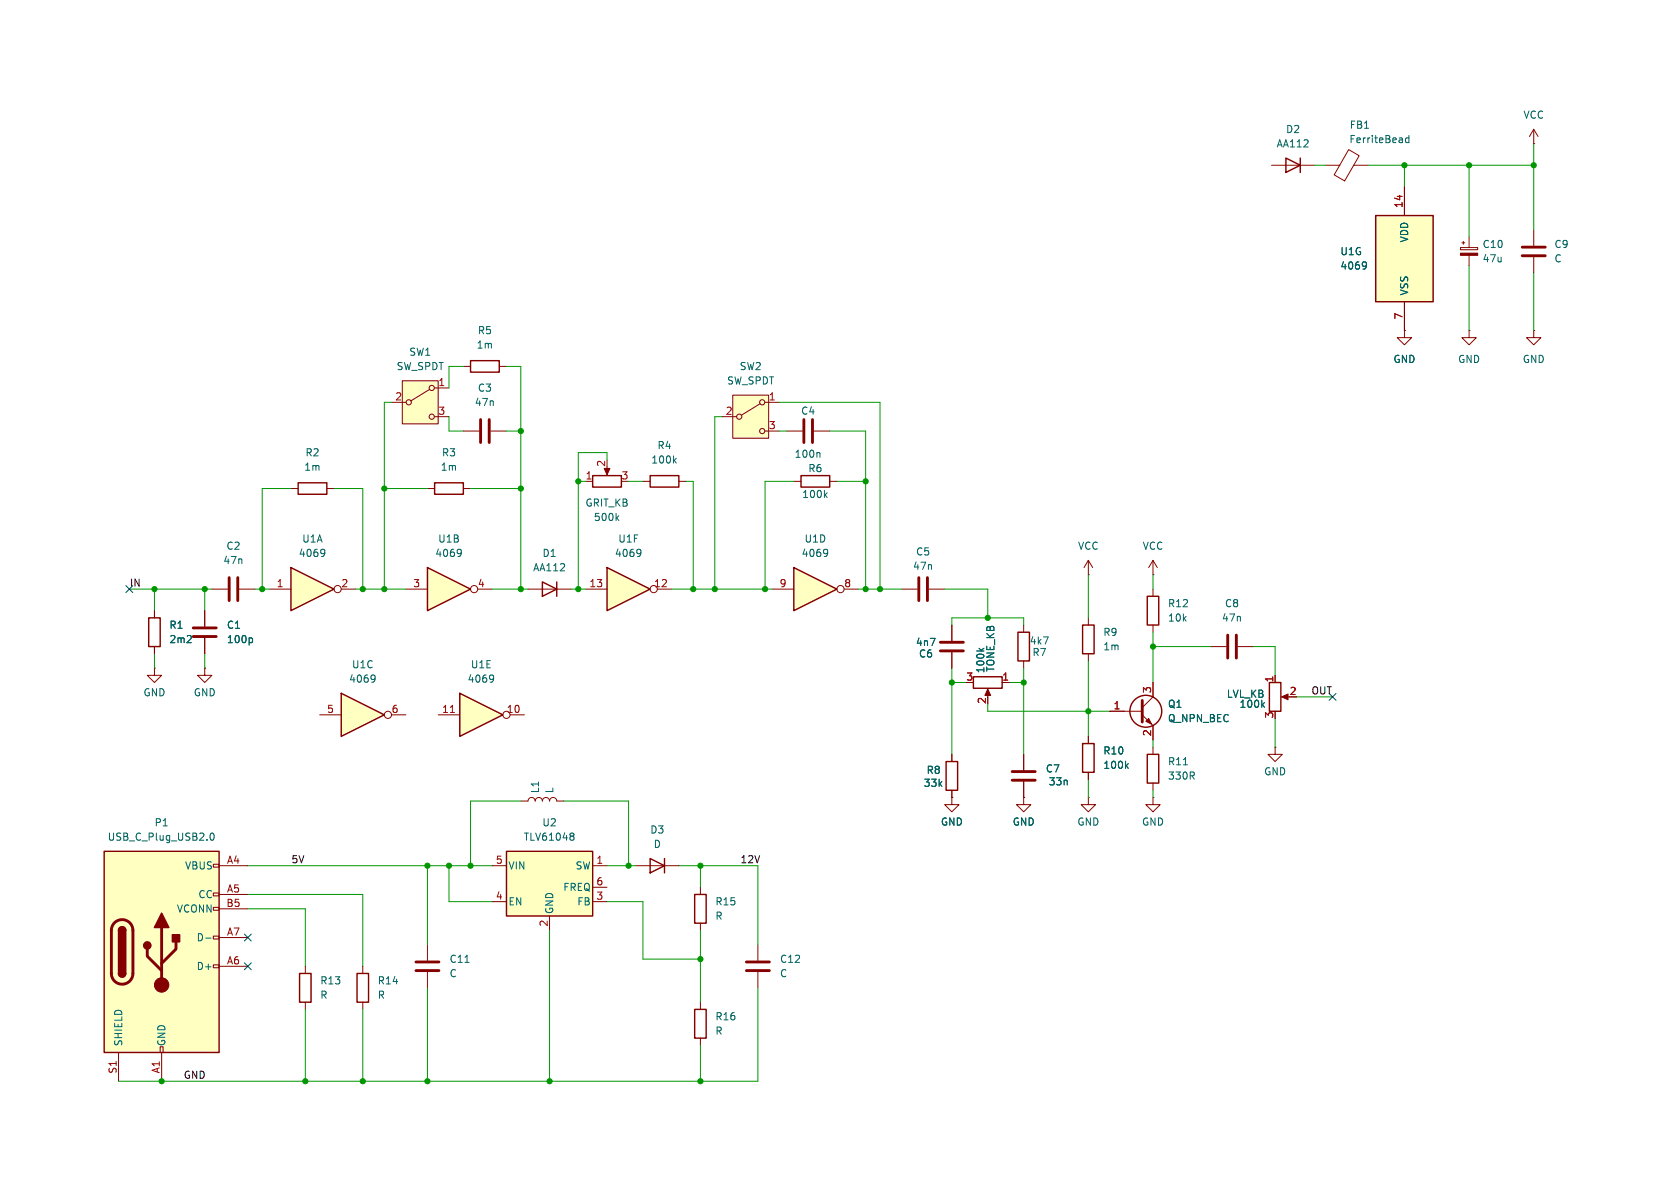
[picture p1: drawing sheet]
<svg xmlns="http://www.w3.org/2000/svg" width="297mm" height="210mm" viewBox="0 0 297 210" stroke-linecap="round" stroke-linejoin="round" font-family="sans-serif">
<path d="M172.1 119.6h5.1v2.1h-5.1zM191.4 110.5h2v5.1h-2zM114.9 151.8l2.6 1.2-2.6 1.3zM117.5 151.8v2.5" fill="none" stroke="#840000" stroke-width=".25"/>
<path d="M159.4 104.1h2.8M164.2 104.1h2.8M192.4 109.2v1.3M192.4 115.6v1.2M174.6 122.2v1M177.2 120.7h1.2M92.1 141.6h1.2a.64 .64 0 0 1 .7-.6 .64 .64 0 0 1 .6 .6 .64 .64 0 0 1 .6-.6 .64 .64 0 0 1 .7 .6 .64 .64 0 0 1 .6-.6 .64 .64 0 0 1 .7 .6 .64 .64 0 0 1 .6-.6 .64 .64 0 0 1 .6 .6h1.3M112.4 153h7.6M75.6 167v2.8M75.6 171.8v2.8" fill="none" stroke="#840000" stroke-width=".18"/>
<path d="M174.6 121.8l.5 1.1h-1z" fill="#840000" stroke="#840000" stroke-width=".18"/>
<path d="M173.1 114.6l.5 .5M173.9 114.6l-.4 .4M82.2 170.1h.7" fill="none" stroke="#006464" stroke-width=".18"/>
<path d="M162.4 102.1v4.1M164 102.1v4.1M73.5 170.1h4.1M73.5 171.6h4.1" fill="none" stroke="#840000" stroke-width=".51"/>
<path d="M107.3 100.3l7.6 3.8-7.6 3.9z" fill="#ffffc2"/>
<path d="M107.3 100.3l7.6 3.8-7.6 3.9z" fill="none" stroke="#840000" stroke-width=".25"/>
<g fill="none" stroke="#840000" stroke-width=".18">
<path d="M103.5 104.1h3.8M116.2 104.1h2.5"/>
<circle cx="115.6" cy="104.1" r=".63"/>
</g>
<path d="M113.1 97.1l.1 .1a1.03 1.03 0 0 1-.1 1.1M113.3 97.6l-.2 .3" fill="none" stroke="#006464" stroke-width=".18"/>
<path d="M129.5 69.9h6.4v7.6h-6.4z" fill="#ffffc2"/>
<g fill="none" stroke="#840000" stroke-width=".18">
<path d="M81.9 76.2h2.8M86.7 76.2h2.8M127.6 73.7h2.6M129.5 69.9h6.4v7.6h-6.4zM134.4 71.4l-3.3 2M135.3 71.1h2.5M135.3 76.2h2.5M139.1 76.2h2.8M143.9 76.2h2.8M75.6 86.4h1.2M81.9 86.4h1.3M103.5 85.1h1.3"/>
<path d="M107.3 82.6v1M113.7 85.1h1.2M120 85.1h1.3M140.3 85.1h1.3M146.7 85.1h1.3M93.3 104.1h7.7M168.3 110.5v2.8M168.3 115.3v2.8M181 110.5v1.3M181 116.8v1.3M168.3 133.4v1.2M168.3 139.7v1.3"/>
<path d="M181 133.4v2.7M181 138.2v2.8M192.4 130.2v1.2M192.4 136.5v1.3M181 141v1.2h1.2l-1.2 1.3-1.3-1.3h1.3M181 141h.1M192.4 141v1.2h1.3l-1.3 1.3-1.3-1.3h1.3M192.4 141h.1M203.8 141v1.2h1.3l-1.3 1.3-1.2-1.3h1.2M203.8 141h.1M123.8 177.2v1.2M134 167v2.8"/>
<path d="M134 171.8v2.8M123.8 183.5v1.3"/>
<circle cx="130.7" cy="73.7" r=".46"/>
<circle cx="134.7" cy="71.1" r=".46"/>
<circle cx="134.7" cy="76.2" r=".46"/>
</g>
<path d="M76.8 85.3h5.1v2.1h-5.1zM104.8 84.1h5.1v2h-5.1zM114.9 84.1h5.1v2h-5.1zM141.6 84.1h5.1v2h-5.1zM95.9 102.9l2.5 1.2-2.5 1.3zM98.4 102.9v2.5M180 111.8h2v5h-2zM167.3 134.6h2v5.1h-2zM191.4 131.4h2v5.1h-2zM122.8 178.4h2v5.1h-2z" fill="none" stroke="#840000" stroke-width=".25"/>
<path d="M144.8 80l.2 .2v.6M109 91.5l.4 .5M109.4 91.2l-.5 .5M119.2 81.4l.4 .5M119.6 81l-.5 .5M145.9 87.5l.3 .5M146.2 87.1l-.5 .5M199.1 135.4l.4 .4M199.5 135l-.5 .5" fill="none" stroke="#006464" stroke-width=".18"/>
<path d="M85 74.2v4M86.5 74.2v4M142.1 74.2v4M143.6 74.2v4M166.2 113.5h4.1M166.2 115.1h4.1M178.9 136.4h4.1M178.9 137.9h4.1M132 170.1h4M132 171.6h4" fill="none" stroke="#840000" stroke-width=".51"/>
<path d="M106.8 82.8h1l-.5 1.1z" fill="#840000" stroke="#840000" stroke-width=".18"/>
<path d="M75.6 100.3l7.6 3.8-7.6 3.9z" fill="#ffffc2"/>
<path d="M75.6 100.3l7.6 3.8-7.6 3.9z" fill="none" stroke="#840000" stroke-width=".25"/>
<g fill="none" stroke="#840000" stroke-width=".18">
<path d="M71.8 104.1h3.8M84.5 104.1h2.5M168.3 141v1.2h1.2l-1.2 1.3-1.3-1.3h1.3M168.3 141h.1"/>
<circle cx="83.8" cy="104.1" r=".63"/>
</g>
<path d="M81.3 97.1l.2 .1a1.03 1.03 0 0 1-.2 1.1M81.6 97.6l-.3 .3" fill="none" stroke="#006464" stroke-width=".18"/>
<path d="M89.5 150.5h15.3v11.4h-15.3z" fill="#ffffc2"/>
<path d="M89.5 150.5h15.3v11.4h-15.3z" fill="none" stroke="#840000" stroke-width=".25"/>
<path d="M87 153h2.5M87 159.4h2.5M104.8 153h2.5M104.8 159.4h2.5M104.8 156.8h2.5M97.2 161.9v2.6" fill="none" stroke="#840000" stroke-width=".18"/>
<path d="M101 147.3h.2l.3 .2-.3 .3M101 147.8h.2M101.2 147.8l.3 .3v.2l-.1 .2h-.4" fill="none" stroke="#006464" stroke-width=".18"/>
<path d="M71.1 67.3h6.4v7.6h-6.4z" fill="#ffffc2"/>
<g fill="none" stroke="#840000" stroke-width=".18">
<path d="M69.2 71.1h2.6M71.1 67.3h6.4v7.6h-6.4zM75.9 68.8l-3.3 2.1M76.8 68.6h2.6M76.8 73.7h2.6M81.9 64.8h1.3M88.3 64.8h1.2M123.8 156.8v1.3M123.8 163.2v1.3"/>
<circle cx="72.3" cy="71.1" r=".46"/>
<circle cx="76.3" cy="73.7" r=".46"/>
<circle cx="76.3" cy="68.6" r=".46"/>
</g>
<path d="M83.2 63.8h5.1v2h-5.1zM122.8 158.1h2v5.1h-2z" fill="none" stroke="#840000" stroke-width=".25"/>
<path d="M140.3 100.3l7.7 3.8-7.7 3.9z" fill="#ffffc2"/>
<g fill="none" stroke="#840000" stroke-width=".25">
<path d="M227.3 27.9l2.6 1.3-2.6 1.3zM229.9 27.9v2.6M140.3 100.3l7.7 3.8-7.7 3.9zM202.8 133.4h2.1v5h-2.1zM224.4 120.7h2v5h-2z"/>
<circle cx="202.6" cy="125.7" r="2.82"/>
</g>
<g fill="none" stroke="#840000" stroke-width=".18">
<path d="M224.8 29.2h7.6M234.3 29.2h2.6M238.4 26.4l1.9 1.1-2.6 4.5-1.8-1.1zM239.3 29.2h2.6M271.1 25.4h.1M271.1 22.9l-.7 1.2M271.1 22.9l.8 1.2M271.1 22.9v2.5M192.4 99.1l-.8 1.2M192.4 99.1l.8 1.2M192.4 99.1v2.5M203.8 99.1l-.7 1.2"/>
<path d="M203.8 99.1l.8 1.2M203.8 99.1v2.5M136.5 104.1h3.8M149.2 104.1h2.6M192.4 101.6h.1M203.8 101.6h.1M225.4 119.4v1.3M196.2 125.7h5.7M201.9 126.4l1.9 1.9v2.5M203.8 120.7v2.5l-1.9 1.9M203.8 132.1v1.3M203.8 138.4v1.3"/>
<path d="M225.4 132.1v1.3h1.3l-1.3 1.2-1.2-1.2h1.2M225.4 132.1h.1M226.9 123.2h1.1"/>
<circle cx="148.6" cy="104.1" r=".63"/>
</g>
<path d="M249.1 23.9v1.3M249.1 24.4h-.4l-.2 .2 .1 .6h.5M146.1 97.1l.2 .1a1.03 1.03 0 0 1-.2 1.1M146.3 97.6l-.2 .3M209.2 135.2h.7M223.2 124.6l.3 .4M223.5 124.2l-.4 .5" fill="none" stroke="#006464" stroke-width=".18"/>
<path d="M201.9 123.8v3.8" fill="none" stroke="#840000" stroke-width=".51"/>
<g fill="#840000" stroke="#840000" stroke-width=".18">
<path d="M202.6 127.5l.5-.5 .5 1z"/>
<path d="M226.6 123.2l1.1-.5v1z"/>
</g>
<path d="M243.2 38.1h10.2v15.2h-10.2z" fill="#ffffc2"/>
<path d="M243.2 38.1h10.2v15.2h-10.2zM202.8 105.4h2.1v5.1h-2.1z" fill="none" stroke="#840000" stroke-width=".25"/>
<g fill="none" stroke="#840000" stroke-width=".18">
<path d="M248.3 33v5.1M248.3 58.4v1.3h1.3l-1.3 1.3-1.3-1.3h1.3M248.3 58.4h.1M248.3 53.3v5.1M258.2 43.8h3v.3h-3zM258.4 42.9h.6M258.7 42.7v.5M259.7 58.4v1.3h1.3l-1.3 1.3-1.3-1.3h1.3M259.7 58.4h.1M259.7 41.9v1.9M259.7 45.1v1.9M271.1 58.4v1.3h1.3l-1.3 1.3-1.2-1.3h1.2"/>
<path d="M271.1 58.4h.1M271.1 40.6v2.8M271.1 45.5v2.8M203.8 104.1v1.3M203.8 110.5v1.3M214 114.3h2.8M218.8 114.3h2.8"/>
</g>
<path d="M241.3 46.3l.2 .1a1.03 1.03 0 0 1-.2 1.1M241.6 46.8l-.3 .3" fill="none" stroke="#006464" stroke-width=".18"/>
<path d="M269.1 43.7h4.1M269.1 45.2h4.1M217 112.3v4M218.6 112.3v4" fill="none" stroke="#840000" stroke-width=".51"/>
<path d="M258.2 44.8h3v.3h-3z" fill="#840000" stroke="#840000" stroke-width=".18"/>
<path d="M60.3 122.6l7.6 3.8-7.6 3.8z" fill="#ffffc2"/>
<path d="M60.3 122.6l7.6 3.8-7.6 3.8z" fill="none" stroke="#840000" stroke-width=".25"/>
<g fill="none" stroke="#840000" stroke-width=".18">
<path d="M56.5 126.4h3.8M69.2 126.4h2.6"/>
<circle cx="68.6" cy="126.4" r=".63"/>
</g>
<path d="M66.1 119.3l.2 .1a1.03 1.03 0 0 1-.2 1.1M66.3 119.9l-.2 .2" fill="none" stroke="#006464" stroke-width=".18"/>
<path d="M81.3 122.6l7.6 3.8-7.6 3.8z" fill="#ffffc2"/>
<path d="M81.3 122.6l7.6 3.8-7.6 3.8z" fill="none" stroke="#840000" stroke-width=".25"/>
<g fill="none" stroke="#840000" stroke-width=".18">
<path d="M37.5 104.1h2.8M42.3 104.1h2.8M77.5 126.4h3.8M90.2 126.4h2.5"/>
<circle cx="89.5" cy="126.4" r=".63"/>
</g>
<path d="M79.6 125.9h.7" fill="none" stroke="#a90000" stroke-width=".18"/>
<path d="M87 119.3l.2 .1a1.03 1.03 0 0 1-.2 1.1M87.3 119.9l-.3 .2" fill="none" stroke="#006464" stroke-width=".18"/>
<path d="M40.5 102.1v4.1M42 102.1v4.1" fill="none" stroke="#840000" stroke-width=".51"/>
<path d="M51.4 100.3l7.7 3.8-7.7 3.9z" fill="#ffffc2"/>
<path d="M52.7 85.3h5.1v2.1h-5.1zM26.3 109.2h2v5.1h-2zM51.4 100.3l7.7 3.8-7.7 3.9zM53 172.1h2v5.1h-2zM63.1 172.1h2.1v5.1h-2.1z" fill="none" stroke="#840000" stroke-width=".25"/>
<g fill="none" stroke="#840000" stroke-width=".18">
<path d="M51.4 86.4h1.3M57.8 86.4h1.3M27.3 118.1v1.3h1.3l-1.3 1.3-1.3-1.3h1.3M27.3 118.1h.1M27.3 108v1.2M27.3 114.3v1.3M36.2 118.1v1.3h1.3l-1.3 1.3-1.3-1.3h1.3M36.2 118.1h.1M36.2 108v2.7M36.2 112.8v2.8M47.6 104.1h3.8M60.3 104.1h2.6"/>
<path d="M54 170.8v1.3M54 177.2v1.2M64.1 170.8v1.3M64.1 177.2v1.2"/>
<circle cx="59.7" cy="104.1" r=".63"/>
</g>
<path d="M57.2 97.1l.2 .1a1.03 1.03 0 0 1-.2 1.1M57.4 97.6l-.2 .3M44.4 112.8l.3 .2v.4l-.3 .2" fill="none" stroke="#006464" stroke-width=".18"/>
<path d="M34.2 111h4M34.2 112.5h4" fill="none" stroke="#840000" stroke-width=".51"/>
<path d="M18.4 150.5h20.3v35.6h-20.3z" fill="#ffffc2"/>
<g fill="none" stroke="#840000" stroke-width=".18">
<path d="M248.3 33v5.1M248.3 58.4h.1M248.3 53.3v5.1M27.3 108v1.2M27.3 114.3v1.3M36.2 108v2.7M36.2 112.8v2.8M168.3 110.5v2.8M168.3 115.3v2.8M225.4 119.4v1.3M168.3 133.4v1.2M168.3 139.7v1.3"/>
<path d="M177.2 120.7h1.2M181 133.4v2.7M181 138.2v2.8M192.4 130.2v1.2M192.4 136.5v1.3M196.2 125.7h2.6M203.8 120.7v2.5M203.8 128.3v2.5M37.7 152.8h1v.5h-1zM37.7 157.9h1v.5h-1zM38.7 153h5.1M38.7 158.1h5.1"/>
<path d="M168.3 141h.1M181 141h.1M37.7 160.4h1v.5h-1zM37.7 165.5h1v.5h-1zM37.7 170.6h1v.5h-1zM38.7 160.7h5.1M38.7 165.7h5.1M38.7 170.8h5.1M21 186.1v5M28.3 185h.5v1.1h-.5zM28.6 186.1v5"/>
</g>
<path d="M18.4 150.5h20.3v35.6h-20.3zM21 164.5a.64 .64 0 0 1 .6-.7 .64 .64 0 0 1 .6 .7M21 172.1a.64 .64 0 0 0 .6 .6 .64 .64 0 0 0 .6-.6" fill="none" stroke="#840000" stroke-width=".25"/>
<path d="M20.2 163.1a1.9 1.9 0 0 1 2.1-.4 1.9 1.9 0 0 1 1.2 1.8v7.6a1.91 1.91 0 0 1-1.9 1.9 1.91 1.91 0 0 1-1.9-1.9v-7.8l.2-.6zM26 167.8v1.2l2.6 2.6M28.6 164v10.1M31.1 166.5v1.3l-2.5 2.5" fill="none" stroke="#840000" stroke-width=".51"/>
<g fill="#840000" stroke="#840000" stroke-width=".25">
<path d="M21 164.5h1.2v7.6h-1.2z"/>
<path d="M21.1 164a.64 .64 0 0 1 .7-.1 .64 .64 0 0 1 .4 .6h-1.2z"/>
<path d="M21 172.1h1.2a.64 .64 0 0 1-.6 .6 .64 .64 0 0 1-.6-.6z"/>
<path d="M28.6 161.4l1.2 2.6h-2.5z"/>
<path d="M30.5 165.2h1.2v1.3h-1.2z"/>
<circle cx="26" cy="167.1" r=".63"/>
</g>
<circle cx="28.6" cy="174.1" r="1.27" fill="#840000" stroke="#840000" stroke-width=".18"/>
<path d="M241.3 46.3l.2 .1a1.03 1.03 0 0 1-.2 1.1M241.6 46.8l-.3 .3M44.4 112.8l.3 .2v.4l-.3 .2M173.1 114.6l.5 .5M173.9 114.6l-.4 .4M199.1 135.4l.4 .4M199.5 135l-.5 .5M223.2 124.6l.3 .4M223.5 124.2l-.4 .5M37.3 147.4l.1-.1a.68 .68 0 0 1 .5 .6 .68 .68 0 0 1-.5 .6l-.1-.1-.2-.3zM36.3 165.8h1" fill="none" stroke="#006464" stroke-width=".18"/>
<g fill="none" stroke="#009600" stroke-width=".18">
<path d="M232.4 29.2h1.9M241.9 29.2h29.2M248.3 29.2v3.8M259.7 29.2v12.7M271.1 25.4v15.2M259.7 47v11.4M271.1 48.3v10.1M69.2 71.1h-1.3v33M79.4 73.7v2.5h2.5M81.9 64.8h-2.5v3.8M89.5 76.2h2.6M89.5 64.8h2.6v39.3"/>
<path d="M127.6 73.7h-1.2v30.4M137.8 76.2h1.3M137.8 71.1h17.8v33M146.7 76.2h6.3v27.9M51.4 86.4h-5v17.7M59.1 86.4h5v17.7M67.9 86.4h7.7M83.2 86.4h8.9M102.2 85.1h1.3M107.3 81.3v-1.3h-5.1v24.1M111.1 85.1h2.6M121.3 85.1h1.3v19"/>
<path d="M140.3 85.1h-5v19M148 85.1h5M22.9 104.1h14.6M27.3 104.1v3.9M27.3 115.6v2.5M36.2 104.1v3.9M36.2 115.6v2.5M45.1 104.1h2.5M62.9 104.1h8.9M87 104.1h6.3M101 104.1h2.5M118.7 104.1h17.8"/>
<path d="M151.8 104.1h7.6M167 104.1h7.6v5.1M168.3 110.5v-1.3h12.7v1.3M168.3 118.1v15.3M181 118.1v15.3M192.4 101.6v7.6M192.4 116.8v13.4M203.8 101.6v2.5M203.8 111.8v8.9M203.8 114.3h10.2M221.6 114.3h3.8v5.1M168.3 120.7h2.5"/>
<path d="M174.6 124.5v1.2h21.6M178.4 120.7h2.6M192.4 137.8v3.2M203.8 130.8v1.3M203.8 139.7v1.3M225.4 127v5.1M229.2 123.2h6.4M43.8 153h43.2M43.8 158.1h20.3v12.7M75.6 153v14M79.4 153v6.4h7.6M92.1 141.6h-8.9v11.4"/>
<path d="M99.7 141.6h11.4v11.4M107.3 153h5.1M107.3 159.4h6.4v10.1h10.1M120 153h14v14M123.8 153v3.8M43.8 160.7h10.2v10.1M54 178.4v12.7M64.1 178.4v12.7M75.6 174.6v16.5M97.2 164.5v26.6M123.8 164.5v12.7M134 174.6v16.5h-113"/>
<path d="M123.8 184.8v6.3"/>
</g>
<path d="M22.3 103.5l1.2 1.2M23.5 103.5l-1.2 1.2M235 122.6l1.2 1.2M236.2 122.6l-1.2 1.2M43.2 170.2l1.2 1.2M43.2 165.1l1.2 1.2M44.4 170.2l-1.2 1.2M44.4 165.1l-1.2 1.2" fill="none" stroke="#000084" stroke-width=".18"/>
<g fill="#009600" stroke="#009600" stroke-width=".18">
<circle cx="102.2" cy="104.1" r=".46"/>
<circle cx="102.2" cy="85.1" r=".46"/>
<circle cx="92.1" cy="86.4" r=".46"/>
<circle cx="92.1" cy="76.2" r=".46"/>
<circle cx="92.1" cy="104.1" r=".46"/>
<circle cx="168.3" cy="120.7" r=".46"/>
<circle cx="181" cy="120.7" r=".46"/>
<circle cx="174.6" cy="109.2" r=".46"/>
<circle cx="122.6" cy="104.1" r=".46"/>
<circle cx="153" cy="85.1" r=".46"/>
<circle cx="155.6" cy="104.1" r=".46"/>
<circle cx="153" cy="104.1" r=".46"/>
<circle cx="126.4" cy="104.1" r=".46"/>
<circle cx="135.3" cy="104.1" r=".46"/>
<circle cx="83.2" cy="153" r=".46"/>
<circle cx="123.8" cy="153" r=".46"/>
<circle cx="123.8" cy="169.5" r=".46"/>
<circle cx="123.8" cy="191.1" r=".46"/>
<circle cx="111.1" cy="153" r=".46"/>
<circle cx="97.2" cy="191.1" r=".46"/>
<circle cx="192.4" cy="125.7" r=".46"/>
<circle cx="259.7" cy="29.2" r=".46"/>
<circle cx="271.1" cy="29.2" r=".46"/>
<circle cx="248.3" cy="29.2" r=".46"/>
<circle cx="203.8" cy="114.3" r=".46"/>
<circle cx="64.1" cy="104.1" r=".46"/>
<circle cx="67.9" cy="104.1" r=".46"/>
<circle cx="27.3" cy="104.1" r=".46"/>
<circle cx="67.9" cy="86.4" r=".46"/>
<circle cx="36.2" cy="104.1" r=".46"/>
<circle cx="46.4" cy="104.1" r=".46"/>
<circle cx="79.4" cy="153" r=".46"/>
<circle cx="64.1" cy="191.1" r=".46"/>
<circle cx="54" cy="191.1" r=".46"/>
<circle cx="28.6" cy="191.1" r=".46"/>
<circle cx="75.6" cy="153" r=".46"/>
<circle cx="75.6" cy="191.1" r=".46"/>
</g>
<g font-size="1.8" fill="#006464">
<text x="227.3" y="23.7">D2</text>
<text x="238.5" y="23">FB1</text>
<text x="269.2" y="21.2">VCC</text>
<text x="225.6" y="26.3">AA112</text>
<text x="238.5" y="25.5">FerriteBead</text>
<text x="236.9" y="45.3">U1G</text>
<text x="236.9" y="47.9">4069</text>
<text x="249.1" y="42.9" transform="rotate(-90 249.1 42.9)">VDD</text>
<text x="262" y="44">C10</text>
<text x="262" y="46.6">47u</text>
<text x="274.7" y="44">C9</text>
<text x="274.7" y="46.6">C</text>
<text x="249.1" y="52.3" transform="rotate(-90 249.1 52.3)">VSS</text>
<text x="84.4" y="59.3">R5</text>
<text x="70" y="65.6">SW_SPDT</text>
<text x="72.3" y="63.1">SW1</text>
<text x="84.2" y="61.8">1m</text>
<text x="130.7" y="65.6">SW2</text>
<text x="246.2" y="64.4">GND</text>
<text x="257.7" y="64.4">GND</text>
<text x="269.1" y="64.4">GND</text>
<text x="83.8" y="72">47n</text>
<text x="84.4" y="69.4">C3</text>
<text x="128.4" y="68.2">SW_SPDT</text>
<text x="141.5" y="73.5">C4</text>
<text x="53.7" y="83.4">1m</text>
<text x="53.9" y="80.9">R2</text>
<text x="77.8" y="83.4">1m</text>
<text x="78" y="80.9">R3</text>
<text x="115" y="82.1">100k</text>
<text x="116.1" y="79.6">R4</text>
<text x="140.4" y="81.1">100n</text>
<text x="142.8" y="83.7">R6</text>
<text x="103.4" y="89.8">GRIT_KB</text>
<text x="141.7" y="88.2">100k</text>
<text x="104.9" y="92.3">500k</text>
<text x="39.4" y="99.9">47n</text>
<text x="39.9" y="97.4">C2</text>
<text x="52.7" y="98.7">4069</text>
<text x="53.3" y="96.1">U1A</text>
<text x="76.9" y="98.7">4069</text>
<text x="77.4" y="96.1">U1B</text>
<text x="94.2" y="101.2">AA112</text>
<text x="95.8" y="98.7">D1</text>
<text x="108.6" y="98.7">4069</text>
<text x="109.2" y="96.1">U1F</text>
<text x="141.6" y="98.7">4069</text>
<text x="142.1" y="96.1">U1D</text>
<text x="161.3" y="100.9">47n</text>
<text x="161.9" y="98.4">C5</text>
<text x="190.5" y="97.4">VCC</text>
<text x="201.9" y="97.4">VCC</text>
<text x="206.4" y="107.5">R12</text>
<text x="216.5" y="107.5">C8</text>
<text x="29.9" y="111.4">R1</text>
<text x="29.9" y="113.9">2m2</text>
<text x="40" y="111.4">C1</text>
<text x="40" y="113.9">100p</text>
<text x="195" y="112.6">R9</text>
<text x="206.4" y="110.1">10k</text>
<text x="215.9" y="110.1">47n</text>
<text x="62.1" y="118.3">U1C</text>
<text x="83.1" y="118.3">U1E</text>
<text x="161.8" y="114.4">4n7</text>
<text x="162.4" y="116.4">C6</text>
<text x="174.2" y="119.1" transform="rotate(-90 174.2 119.1)">100k</text>
<text x="176" y="118.9" transform="rotate(-90 176 118.9)">TONE_KB</text>
<text x="181.9" y="114.1">4k7</text>
<text x="182.4" y="116.2">R7</text>
<text x="195" y="115.2">1m</text>
<text x="25.3" y="123.3">GND</text>
<text x="34.2" y="123.3">GND</text>
<text x="61.6" y="120.9">4069</text>
<text x="82.6" y="120.9">4069</text>
<text x="206.4" y="125.3">Q1</text>
<text x="216.8" y="123.5">LVL_KB</text>
<text x="219" y="125.3">100k</text>
<text x="206.4" y="127.9">Q_NPN_BEC</text>
<text x="163.7" y="137">R8</text>
<text x="184.8" y="136.8">C7</text>
<text x="195" y="133.6">R10</text>
<text x="195" y="136.1">100k</text>
<text x="206.4" y="135.5">R11</text>
<text x="223.4" y="137.3">GND</text>
<text x="95.5" y="140.3" transform="rotate(-90 95.5 140.3)">L1</text>
<text x="98" y="140.3" transform="rotate(-90 98 140.3)">L</text>
<text x="163.2" y="139.3">33k</text>
<text x="185.3" y="139">33n</text>
<text x="206.4" y="138">330R</text>
<text x="18.9" y="148.8">USB_C_Plug_USB2.0</text>
<text x="27.2" y="146.3">P1</text>
<text x="92.5" y="148.8">TLV61048</text>
<text x="95.8" y="146.3">U2</text>
<text x="114.9" y="147.5">D3</text>
<text x="166.2" y="146.2">GND</text>
<text x="178.9" y="146.2">GND</text>
<text x="190.4" y="146.2">GND</text>
<text x="201.8" y="146.2">GND</text>
<text x="32.6" y="153.9">VBUS</text>
<text x="89.8" y="153.9">VIN</text>
<text x="101.7" y="153.9">SW</text>
<text x="115.5" y="150.1">D</text>
<text x="31.2" y="161.5">VCONN</text>
<text x="35" y="159">CC</text>
<text x="89.8" y="160.2">EN</text>
<text x="98" y="161.7" transform="rotate(-90 98 161.7)">GND</text>
<text x="99.5" y="157.7">FREQ</text>
<text x="102" y="160.2">FB</text>
<text x="126.4" y="160.2">R15</text>
<text x="34.7" y="166.6">D-</text>
<text x="126.4" y="162.8">R</text>
<text x="34.7" y="171.7">D+</text>
<text x="79.4" y="170.4">C11</text>
<text x="79.4" y="172.9">C</text>
<text x="137.8" y="170.4">C12</text>
<text x="137.8" y="172.9">C</text>
<text x="56.5" y="174.2">R13</text>
<text x="56.5" y="176.8">R</text>
<text x="66.7" y="174.2">R14</text>
<text x="66.7" y="176.8">R</text>
<text x="21.8" y="185" transform="rotate(-90 21.8 185)">SHIELD</text>
<text x="29.4" y="185" transform="rotate(-90 29.4 185)">GND</text>
<text x="126.4" y="180.6">R16</text>
<text x="126.4" y="183.1">R</text>
</g>
<g font-size="1.8" fill="#a90000">
<text x="248" y="36.9" transform="rotate(-90 248 36.9)">14</text>
<text x="248" y="56.6" transform="rotate(-90 248 56.6)">7</text>
<text x="69.8" y="70.9">2</text>
<text x="77.4" y="68.3">1</text>
<text x="135.8" y="70.9">1</text>
<text x="77.4" y="73.4">3</text>
<text x="128.2" y="73.4">2</text>
<text x="135.8" y="75.9">3</text>
<text x="107.1" y="82.6" transform="rotate(-90 107.1 82.6)">2</text>
<text x="103.4" y="84.8">1</text>
<text x="109.8" y="84.8">3</text>
<text x="48.8" y="103.9">1</text>
<text x="60.3" y="103.9">2</text>
<text x="73" y="103.9">3</text>
<text x="84.4" y="103.9">4</text>
<text x="104.1" y="103.9">13</text>
<text x="115.5" y="103.9">12</text>
<text x="137.7" y="103.9">9</text>
<text x="149.2" y="103.9">8</text>
<text x="170.7" y="120.4">3</text>
<text x="174.4" y="124.5" transform="rotate(-90 174.4 124.5)">2</text>
<text x="177.1" y="120.4">1</text>
<text x="196.8" y="125.5">1</text>
<text x="203.6" y="122.6" transform="rotate(-90 203.6 122.6)">3</text>
<text x="225.2" y="120.7" transform="rotate(-90 225.2 120.7)">1</text>
<text x="227.9" y="122.9">2</text>
<text x="57.7" y="126.1">5</text>
<text x="69.1" y="126.1">6</text>
<text x="78.1" y="126.1">11</text>
<text x="89.5" y="126.1">10</text>
<text x="203.6" y="130.2" transform="rotate(-90 203.6 130.2)">2</text>
<text x="225.2" y="127.1" transform="rotate(-90 225.2 127.1)">3</text>
<text x="40" y="152.8">A4</text>
<text x="87.6" y="152.8">5</text>
<text x="105.3" y="152.8">1</text>
<text x="39.9" y="160.4">B5</text>
<text x="40" y="157.9">A5</text>
<text x="87.6" y="159.1">4</text>
<text x="105.3" y="156.6">6</text>
<text x="105.3" y="159.1">3</text>
<text x="40" y="165.5">A7</text>
<text x="96.9" y="163.9" transform="rotate(-90 96.9 163.9)">2</text>
<text x="40" y="170.6">A6</text>
<text x="20.7" y="189.9" transform="rotate(-90 20.7 189.9)">S1</text>
<text x="28.3" y="189.8" transform="rotate(-90 28.3 189.8)">A1</text>
</g>
<g font-size="1.8" fill="#0f0f0f">
<text x="22.9" y="103.8">IN</text>
<text x="231.8" y="122.8">OUT</text>
<text x="51.4" y="152.7">5V</text>
<text x="130.8" y="152.7">12V</text>
<text x="32.4" y="190.8">GND</text>
</g>
</svg>
